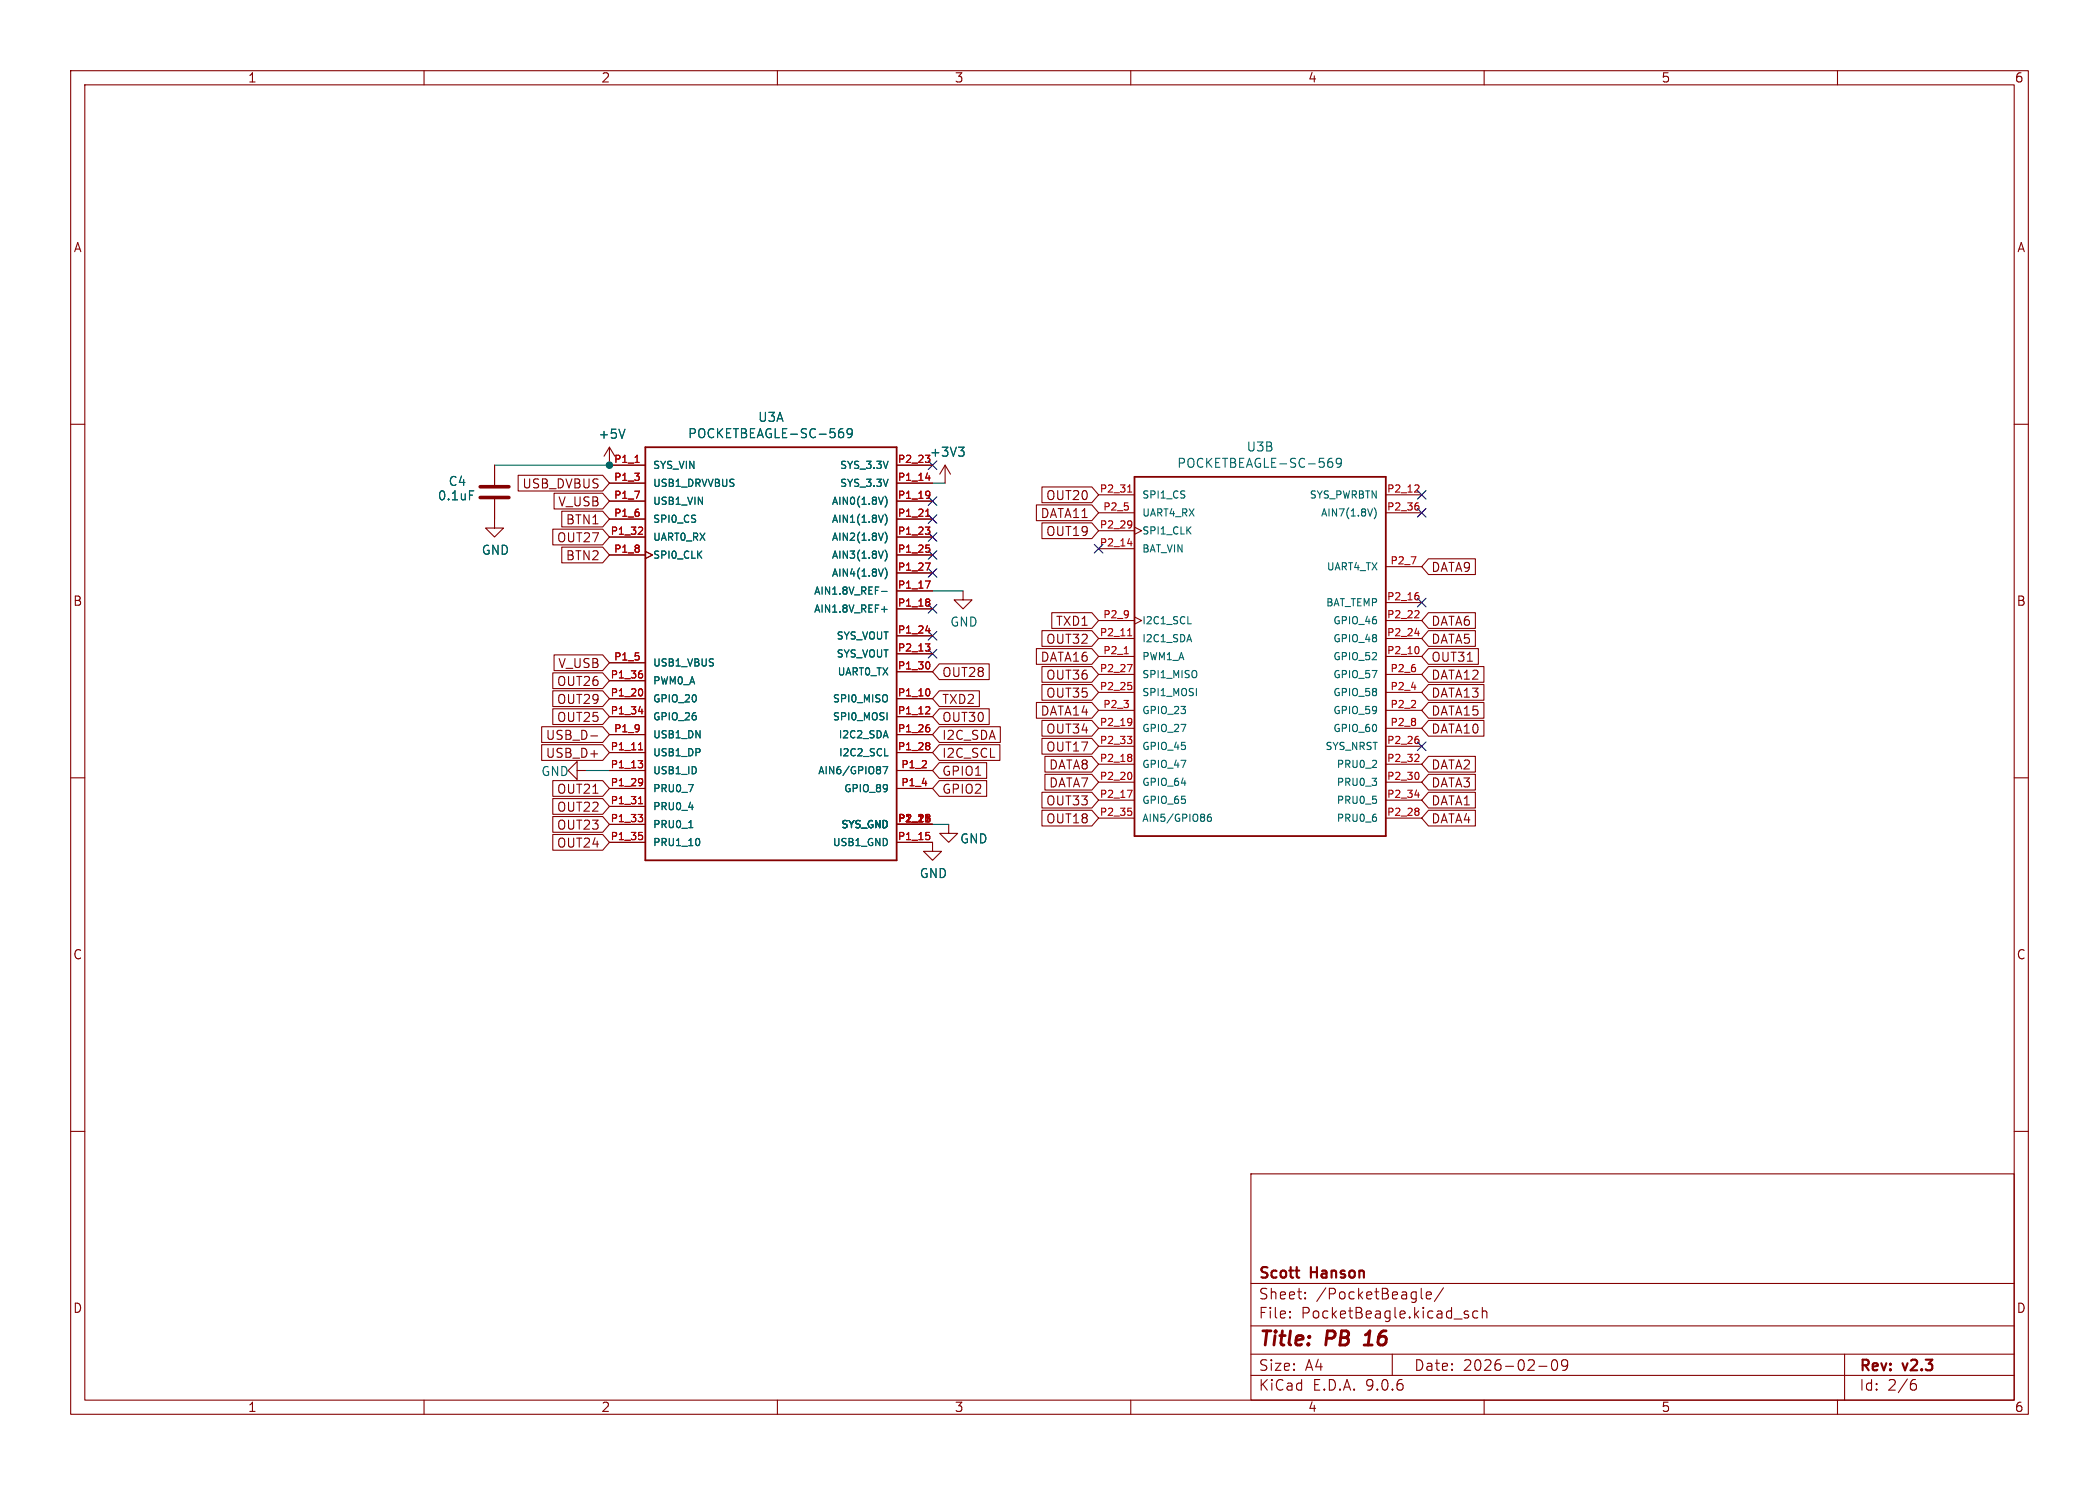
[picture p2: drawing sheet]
<svg xmlns="http://www.w3.org/2000/svg" width="297mm" height="210mm" viewBox="0 0 297 210" stroke-linecap="round" stroke-linejoin="round" font-family="sans-serif">
<g fill="none" stroke="#840000" stroke-width=".15">
<path d="M10 10h277v190h-277zM12 12h273v186h-273zM60 10v2M110 10v2M160 10v2M210 10v2M260 10v2M10 60h2M70 70.6v4.1h1.2l-1.2 1.2-1.3-1.2h1.3M70 65.8v2.8M73.3 67.2h12l.9 1.1-.9 1.1h-12zM78.2 74.8h7.1l.9 1.1-.9 1.2h-7.1z"/>
<path d="M78.4 69.8h6.9l.9 1.1-.9 1.1h-6.9zM79.5 77.4h5.8l.9 1.1-.9 1.1h-5.8zM79.5 72.3h5.8l.9 1.1-.9 1.1h-5.8zM86.2 63.2v2.6h5.1M86.2 68.3h5.1M86.2 70.9h5.1M86.2 73.4h5.1M86.2 75.9h5.1M86.2 78.5h5.1M86.2 63.2l-.7 1.3M86.2 63.2l.8 1.3M91.3 78l1 .5-1 .5"/>
<path d="M126.9 65.8h5.1M126.9 68.3h5.1M126.9 70.9h5.1M126.9 73.4h5.1M126.9 75.9h5.1M126.9 78.5h5.1M133.7 65.8l-.7 1.3M133.7 65.8l.8 1.3M133.7 65.8v2.5M146.6 71.4h7.9l.9 1.1-.9 1.1h-7.9zM147.4 73.9h7.1l.9 1.2-.9 1.1h-7.1zM147.4 68.9h7.1l.9 1.1-.9 1.1h-7.1z"/>
<path d="M155.4 70h5.1M155.4 72.5h5.1M155.4 75.1h5.1M155.4 77.6h5.1M160.5 74.5l1 .6-1 .5M196.1 70h5.1M196.1 72.5h5.1M202.1 79h6.7v2.2h-6.7l-.9-1.1zM285 60h2M78.2 95.2h7.1l.9 1.1-.9 1.1h-7.1zM78.2 97.7h7.1l.9 1.1-.9 1.1h-7.1zM78.4 92.6h6.9l.9 1.1-.9 1.1h-6.9z"/>
<path d="M86.2 93.7h5.1M86.2 96.3h5.1M86.2 98.8h5.1M126.9 98.8h5.1M126.9 81h5.1M126.9 83.6h5.1M126.9 86.1h5.1M126.9 89.9h5.1M126.9 92.5h5.1M126.9 95h5.1M132.9 93.9h7.1v2.2h-7.1l-.9-1.1zM132.9 97.7h5.7v2.2h-5.7l-.9-1.1z"/>
<path d="M136.3 83.6v1.2h1.2l-1.2 1.3-1.3-1.3h1.3M146.6 99.3h7.9l.9 1.2-.9 1.1h-7.9zM146.6 91.7h7.9l.9 1.1-.9 1.1h-7.9zM147.4 89.2h7.1l.9 1.1-.9 1.1h-7.1zM147.4 94.3h7.1l.9 1.1-.9 1.1h-7.1zM147.4 96.8h7.1l.9 1.1-.9 1.1h-7.1zM148.8 86.6h5.7l.9 1.2-.9 1.1h-5.7zM155.4 87.8h5.1M155.4 90.3h5.1M155.4 92.8h5.1M155.4 95.4h5.1M155.4 97.9h5.1"/>
<path d="M160.5 87.2l1 .6-1 .5M196.1 87.8h5.1M196.1 90.3h5.1M196.1 92.8h5.1M196.1 95.4h5.1M196.1 97.9h5.1M196.1 80.1h5.1M196.1 85.2h5.1M202.1 86.6h6.7v2.3h-6.7l-.9-1.1zM202.1 94.3h7.9v2.2h-7.9l-.9-1.1zM202.1 99.3h7.9v2.3h-7.9l-.9-1.1zM202.1 96.8h7.9v2.2h-7.9l-.9-1.1z"/>
<path d="M202.1 91.7h7.1v2.2h-7.1l-.9-1.1zM202.1 89.2h6.7v2.2h-6.7l-.9-1.1zM10 110h2M76.6 105.3h8.7l.9 1.1-.9 1.1h-8.7zM76.6 102.8h8.7l.9 1.1-.9 1.1h-8.7zM78.2 118h7.1l.9 1.1-.9 1.1h-7.1zM78.2 100.2h7.1l.9 1.1-.9 1.2h-7.1zM78.2 112.9h7.1l.9 1.1-.9 1.2h-7.1zM78.2 110.4h7.1l.9 1.1-.9 1.1h-7.1zM78.2 115.5h7.1l.9 1.1-.9 1.1h-7.1zM81.7 109v-1.3l-1.3 1.3 1.3 1.2v-1.2h1.2M83.6 104.1h1"/>
<path d="M86.2 101.3h5.1M86.2 103.9h5.1M86.2 106.4h5.1M86.2 109h5.1M86.2 111.5h5.1M86.2 114h5.1M86.2 116.6h5.1M86.2 119.1h5.1M126.9 119.1h5.1v1.3h1.2l-1.2 1.3-1.3-1.3h1.3M126.9 101.3h5.1M126.9 103.9h5.1M126.9 106.4h5.1"/>
<path d="M126.9 109h5.1M126.9 111.5h5.1M126.9 116.6h5.1M132.9 100.2h7.1v2.3h-7.1l-.9-1.2zM132.9 110.4h6.7v2.2h-6.7l-.9-1.1zM132.9 102.8h8.6v2.2h-8.6l-.9-1.1zM132.9 105.3h8.6v2.2h-8.6l-.9-1.1zM132.9 107.9h6.7v2.2h-6.7l-.9-1.1zM134.2 116.6v1.3h1.3l-1.3 1.2-1.2-1.2h1.2M147.4 112h7.1l.9 1.2-.9 1.1h-7.1zM147.4 104.4h7.1l.9 1.1-.9 1.1h-7.1zM147.4 114.6h7.1l.9 1.1-.9 1.1h-7.1z"/>
<path d="M147.4 101.9h7.1l.9 1.1-.9 1.1h-7.1zM147.9 109.5h6.6l.9 1.1-.9 1.1h-6.6zM147.9 107h6.6l.9 1.1-.9 1.1h-6.6zM155.4 100.5h5.1M155.4 103h5.1M155.4 105.5h5.1M155.4 108.1h5.1M155.4 110.6h5.1M155.4 113.2h5.1M155.4 115.7h5.1M196.1 100.5h5.1M196.1 103h5.1"/>
<path d="M196.1 105.5h5.1M196.1 108.1h5.1M196.1 110.6h5.1M196.1 113.2h5.1M196.1 115.7h5.1M202.1 109.5h6.7v2.2h-6.7l-.9-1.1zM202.1 112h6.7v2.3h-6.7l-.9-1.1zM202.1 114.6h6.7v2.2h-6.7l-.9-1.1zM202.1 107h6.7v2.2h-6.7l-.9-1.1zM202.1 101.9h7.9v2.2h-7.9l-.9-1.1zM285 110h2M10 160h2"/>
<path d="M177 166h108v32h-108zM285 160h2M60 198v2M110 198v2M160 198v2M177 194.5h108M177 191.5h108M177 187.5h108M177 181.5h108M182.5 186.3h.1l-.1 .1M182.5 186.3v.1M182.5 185.5v.1"/>
<path d="M182.5 185.5h.1l-.1 .1M184.7 183.6v.1M184.7 183.6h-.1l.1 .1M184.7 182.8v.1M184.7 182.8h-.1l.1 .1M197 191.5v3M201.1 182.2v1.3l.2 .2M201.8 183.2l.7-.1v-.3l-.5-.1-.2 .2 .1 .7 .1 .1 .5-.1M204.2 182.1l-1.2 2M207.4 185.9l.3 .1 .1 .2-.2 .2h-.3M207.4 185.4l.3 .1M209.1 185.5l-.4-.1-.3 .3v.4l.1 .2 .2 .1 .4-.1"/>
<path d="M209.7 185.5a.37 .37 0 0 1 .7 .1v.8M209.7 184.9v1.5M210 198v2M217.7 193.2h1.2M219.7 192.4a.36 .36 0 0 1 .3-.1 .36 .36 0 0 1 .3 .3 .77 .77 0 0 1-.4 1.2 .91 .91 0 0 1-.2-1.4zM221.8 192.9l-.3 .3h-.3l-.2-.3v-.3l.1-.2 .4-.1 .2 .1a.99 .99 0 0 1-.3 1.4h-.3M260 198v2M261 191.5v6.5M270.6 195.7h.4l.2 .3-.1 .5-.2 .1h-.3M271 195.1l-.4 .1"/>
</g>
<path d="M193 190.2h1.2M193.6 188.5l-.4 .3" fill="none" stroke="#840000" stroke-width=".4"/>
<path d="M91.3 63.2h35.6v58.5h-35.6zM160.5 67.4h35.6v50.8h-35.6z" fill="none" stroke="#840000" stroke-width=".25"/>
<g fill="none" stroke="#a90000" stroke-width=".15">
<path d="M89.9 65.4h.5M90.7 74.5l.2 .2v.3l-.6 .6h.6M130.9 74.5h.7l-.4 .4M130.9 79.6h.7l-.4 1M131 67.6h.6M131 73h.6M131 77.1h.5M131.2 72.1l.1-.1v1M131.4 77.5l.2 .2v.2l-.2 .2M131.4 69.5l.1 .1a.86 .86 0 0 1-.1 .8M131.5 75l.1 .1-.1 .4M131.6 69.9l-.2 .2"/>
<path d="M159.6 69.6h.5M159.6 76.9h.6M159.8 68.7l.1-.1v1M159.9 73.7l.2 .1a.86 .86 0 0 1-.1 .8M160.1 74.1l-.2 .2M200.6 68.6l.2 .2-.1 .2-.5 .6h.6M200.7 71.6l.1 .1-.1 .4M90.8 95.3l.1 .1-.1 .4M90.8 97.5l.1 .3-.1 .5M130.9 82.2h.7l-.4 1M130.9 91.1h.7l-.4 .3M131 89.2h.6"/>
<path d="M131.4 99.9l.2 .2-.1 .3-.6 .6h.7M131.5 84.8l.1 .1-.1 .2M131.5 85.2l.1 .1-.1 .4M131.5 91.5l.1 .1-.1 .4M131.5 93.7l.1 .3-.1 .5M131.5 97.5l.1 .3-.1 .5M159.1 92.5h.6M159.5 94h.7l-.4 1M159.6 89.9h.5M159.6 96.5h.5M159.8 89l.1-.1v1M159.9 96.9l.2 .2v.2l-.2 .2"/>
<path d="M200.2 89.6h.6M200.6 86.4l.2 .1-.1 .3-.5 .6h.6M200.7 84.3l.1 .1-.1 .4M200.7 91.5l.1 .3-.1 .6M90.3 107.6h.6l-.3 .4M90.3 115.2h.6l-.3 .4M90.3 100.6h.7M90.3 106h.6M90.3 113.7h.6M90.4 117.7h.5M90.5 105.2l.1-.2v1M90.5 112.8l.1-.2v1.1"/>
<path d="M90.7 110.1l.2 .1a.86 .86 0 0 1-.1 .8M90.7 118.1l.2 .2v.2l-.2 .2M90.8 108l.1 .1-.1 .4M90.8 115.6l.1 .2-.1 .4M90.9 110.5l-.2 .2M131 115.2h.5M131 117.7h.5M131.4 118.1l.2 .2v.2l-.2 .2M131.5 102.9l.1 .2-.1 .4M131.5 105.1l.1 .1-.1 .2M131.5 105.5l.1 .2-.1 .3M131.5 115.2l.1 .2-.1 .2-.6 .6h.7"/>
<path d="M131.5 115.6l.1 .2-.1 .4M159.5 104.1h.6l-.3 .4M159.5 111.8h.7l-.4 1M159.6 114.3h.5M159.9 101.6l.2 .1a.86 .86 0 0 1-.1 .8M159.9 114.7l.2 .2v.2l-.2 .2M160 104.6l.1 .1-.1 .4M160 106.7l.1 .2-.1 .2M160 107.2l.1 .1-.1 .3M160 109.3l.1 .3-.1 .5M160.1 102l-.2 .2M200.2 112.4h.6"/>
<path d="M200.6 106.7l.2 .2-.1 .2-.5 .6h.6M200.7 104.6l.1 .1-.1 .4M200.7 109.3l.1 .3-.1 .5M200.7 114.3l.1 .2-.1 .2M200.7 114.8l.1 .1-.1 .4"/>
</g>
<g fill="none" stroke="#006464" stroke-width=".15">
<path d="M66.4 69.4h.6M88.4 60.7l-.4 1.3M118.7 61.2l.4-.1 .3 .3v.3l-.1 .1-.4 .1-.2-.1M119.3 60.6a.45 .45 0 0 0-.6 .3M120.6 61.2l-.3 .2h-.3l-.1-.2v-.3l.1-.2 .3-.1 .2 .1a.84 .84 0 0 1-.3 1.2h-.2M125 70.3l-.4 1M125 72.9l-.4 1M125 75.4l-.4 1M125 77.9l-.4 1M125.2 70.2a1.17 1.17 0 0 1 0 1.5M125.2 72.7a1.17 1.17 0 0 1 0 1.6M125.2 75.2a1.17 1.17 0 0 1 0 1.6"/>
<path d="M125.2 77.8a1.17 1.17 0 0 1 0 1.5M135.6 63.2h.8l-.4 .5M136.2 63.7l.2 .3v.3l-.2 .2M187.9 65.4l.4-.1 .3 .2v.3l-.1 .2-.4 .1-.2-.1M188.5 64.8a.45 .45 0 0 0-.6 .3M189.8 65.4l-.2 .2h-.3l-.2-.2v-.3l.1-.2 .4-.1 .1 .1a.84 .84 0 0 1-.3 1.2h-.2M194.2 72l-.3 1M194.4 71.8a1.17 1.17 0 0 1 0 1.6M124.7 83.6h.8M124.7 86.2h.8M125 80.5l-.4 1M125.2 80.3a1.17 1.17 0 0 1 0 1.6"/>
<path d="M168.1 88.2h.5M97.5 117h.5M98.9 118.6l.1 .4-.1 .5M124.9 108.4h.7l-.4 1M125.2 106.9h.5M171.3 115.1l-.3 .1a.68 .68 0 0 0 0 1l.4-.1v-.4l-.2-.2-.3 .1-.1 .1"/>
</g>
<path d="M67.9 68.8h4.1M67.9 70.4h4.1" fill="none" stroke="#840000" stroke-width=".51"/>
<path d="M70 65.8h16.2M132 68.3h1.7M132 83.6h4.3M82.9 109h3.3M132 116.6h2.2" fill="none" stroke="#009600" stroke-width=".15"/>
<g fill="none" stroke="#000084" stroke-width=".15">
<path d="M131.3 72.8l1.3 1.2M131.3 77.9l1.3 1.2M131.3 75.3l1.3 1.3M131.3 65.2l1.3 1.2M131.3 70.3l1.3 1.2M132.6 72.8l-1.3 1.2M132.6 77.9l-1.3 1.2M132.6 75.3l-1.3 1.3M132.6 65.2l-1.3 1.2M132.6 70.3l-1.3 1.2M154.8 77l1.3 1.2M156.1 77l-1.3 1.2"/>
<path d="M200.6 71.9l1.2 1.2M200.6 69.4l1.2 1.2M201.8 71.9l-1.2 1.2M201.8 69.4l-1.2 1.2M131.3 80.4l1.3 1.2M131.3 89.3l1.3 1.2M131.3 91.8l1.3 1.3M131.3 85.5l1.3 1.2M132.6 80.4l-1.3 1.2M132.6 89.3l-1.3 1.2M132.6 91.8l-1.3 1.3M132.6 85.5l-1.3 1.2"/>
<path d="M200.6 84.6l1.2 1.2M201.8 84.6l-1.2 1.2M200.6 104.9l1.2 1.2M201.8 104.9l-1.2 1.2"/>
</g>
<circle cx="86.2" cy="65.8" r=".46" fill="#009600" stroke="#009600" stroke-width=".15"/>
<g font-size="2.8" fill="#840000">
<text x="178" y="190.9">Title:</text>
<text x="187.7" y="190.9">PB</text>
<text x="194" y="190.9">16</text>
</g>
<g font-size="2.1" fill="#840000">
<text x="178" y="184">Sheet:</text>
<text x="178" y="181.2">Scott</text>
<text x="185.5" y="181.2">Hanson</text>
<text x="186.2" y="184">/PocketBeagle/</text>
<text x="178" y="186.7">File:</text>
<text x="184.1" y="186.7">PocketBeagle.kicad_sch</text>
<text x="178" y="196.9">KiCad</text>
<text x="178" y="194.1">Size:</text>
<text x="184.7" y="194.1">A4</text>
<text x="185.7" y="196.9">E.D.A.</text>
<text x="193.3" y="196.9">9.0.6</text>
<text x="200" y="194.1">Date:</text>
<text x="207" y="194.1">2026-02-09</text>
<text x="263" y="194.3">Rev:</text>
<text x="263" y="196.9">Id:</text>
<text x="267.1" y="196.9">2/6</text>
<text x="269.4" y="194.3">v2.3</text>
</g>
<g font-size="1.8" fill="#840000">
<text x="35" y="11.9">1</text>
<text x="85" y="11.9">2</text>
<text x="135" y="11.9">3</text>
<text x="185" y="11.9">4</text>
<text x="235" y="11.9">5</text>
<text x="285" y="11.9">6</text>
<text x="10.3" y="35.9">A</text>
<text x="285.3" y="35.9">A</text>
<text x="73.8" y="69.3">USB_DVBUS</text>
<text x="78.9" y="71.8">V_USB</text>
<text x="147.9" y="70.9">OUT20</text>
<text x="78.7" y="76.9">OUT27</text>
<text x="80" y="74.4">BTN1</text>
<text x="147.1" y="73.5">DATA11</text>
<text x="147.9" y="76">OUT19</text>
<text x="80" y="79.4">BTN2</text>
<text x="202.4" y="81.1">DATA9</text>
<text x="10.3" y="85.9">B</text>
<text x="149.3" y="88.7">TXD1</text>
<text x="202.4" y="88.7">DATA6</text>
<text x="285.3" y="85.9">B</text>
<text x="78.9" y="94.7">V_USB</text>
<text x="133.2" y="96">OUT28</text>
<text x="147.1" y="93.8">DATA16</text>
<text x="147.9" y="91.3">OUT32</text>
<text x="202.4" y="93.8">OUT31</text>
<text x="202.4" y="91.3">DATA5</text>
<text x="78.7" y="97.2">OUT26</text>
<text x="78.7" y="99.8">OUT29</text>
<text x="133.2" y="99.8">TXD2</text>
<text x="147.1" y="101.4">DATA14</text>
<text x="147.9" y="96.3">OUT36</text>
<text x="147.9" y="98.9">OUT35</text>
<text x="202.4" y="96.3">DATA12</text>
<text x="202.4" y="101.4">DATA15</text>
<text x="202.4" y="98.9">DATA13</text>
<text x="77.1" y="107.4">USB_D+</text>
<text x="77.1" y="104.8">USB_D-</text>
<text x="78.7" y="102.3">OUT25</text>
<text x="133.2" y="102.3">OUT30</text>
<text x="133.2" y="104.8">I2C_SDA</text>
<text x="133.2" y="107.4">I2C_SCL</text>
<text x="147.9" y="106.5">OUT17</text>
<text x="147.9" y="104">OUT34</text>
<text x="202.4" y="104">DATA10</text>
<text x="78.7" y="112.5">OUT21</text>
<text x="133.2" y="112.5">GPIO2</text>
<text x="133.2" y="109.9">GPIO1</text>
<text x="148.4" y="111.6">DATA7</text>
<text x="148.4" y="109">DATA8</text>
<text x="202.4" y="111.6">DATA3</text>
<text x="202.4" y="109">DATA2</text>
<text x="78.7" y="115">OUT22</text>
<text x="78.7" y="117.5">OUT23</text>
<text x="147.9" y="114.1">OUT33</text>
<text x="147.9" y="116.7">OUT18</text>
<text x="202.4" y="114.1">DATA1</text>
<text x="202.4" y="116.7">DATA4</text>
<text x="78.7" y="120.1">OUT24</text>
<text x="10.3" y="135.9">C</text>
<text x="285.3" y="135.9">C</text>
<text x="10.3" y="185.9">D</text>
<text x="285.3" y="185.9">D</text>
<text x="35" y="199.9">1</text>
<text x="85" y="199.9">2</text>
<text x="135" y="199.9">3</text>
<text x="185" y="199.9">4</text>
<text x="235" y="199.9">5</text>
<text x="285" y="199.9">6</text>
</g>
<g font-size="1.8" fill="#006464">
<text x="107.2" y="59.9">U3A</text>
<text x="84.6" y="62.3">+5V</text>
<text x="97.3" y="62.2">POCKETBEAGLE-SC-569</text>
<text x="176.3" y="64.1">U3B</text>
<text x="61.9" y="71">0.1uF</text>
<text x="63.4" y="68.9">C4</text>
<text x="166.5" y="66.4">POCKETBEAGLE-SC-569</text>
<text x="68.1" y="78.7">GND</text>
<text x="134.4" y="88.8">GND</text>
<text x="76.5" y="110">GND</text>
<text x="135.8" y="119.5">GND</text>
<text x="130" y="124.4">GND</text>
</g>
<text font-size="1.8" fill="#a90000" x="131.5" y="64.8">+3V3</text>
<g font-size="1.4" fill="#a90000">
<text x="86.8" y="65.5">P1_1</text>
<text x="126.9" y="65.5">P2_23</text>
<text x="86.8" y="68.1">P1_3</text>
<text x="86.8" y="70.6">P1_7</text>
<text x="126.9" y="68.1">P1_14</text>
<text x="126.9" y="70.6">P1_19</text>
<text x="155.5" y="69.7">P2_31</text>
<text x="196.2" y="69.7">P2_12</text>
<text x="86.3" y="75.7">P1_32</text>
<text x="86.8" y="73.2">P1_6</text>
<text x="126.9" y="73.2">P1_21</text>
<text x="126.9" y="75.7">P1_23</text>
<text x="155.5" y="74.8">P2_29</text>
<text x="155.5" y="77.3">P2_14</text>
<text x="156" y="72.3">P2_5</text>
<text x="196.2" y="72.3">P2_36</text>
<text x="86.8" y="78.2">P1_8</text>
<text x="126.9" y="78.2">P1_25</text>
<text x="126.9" y="80.8">P1_27</text>
<text x="126.9" y="83.3">P1_17</text>
<text x="196.6" y="79.9">P2_7</text>
<text x="126.9" y="85.9">P1_18</text>
<text x="126.9" y="89.7">P1_24</text>
<text x="156" y="87.5">P2_9</text>
<text x="196.2" y="85">P2_16</text>
<text x="196.2" y="87.5">P2_22</text>
<text x="86.8" y="93.5">P1_5</text>
<text x="126.9" y="92.2">P2_13</text>
<text x="126.9" y="94.7">P1_30</text>
<text x="155.5" y="90">P2_11</text>
<text x="155.5" y="95.1">P2_27</text>
<text x="156" y="92.6">P2_1</text>
<text x="196.2" y="90">P2_24</text>
<text x="196.2" y="92.6">P2_10</text>
<text x="196.6" y="95.1">P2_6</text>
<text x="86.3" y="96">P1_36</text>
<text x="86.3" y="98.6">P1_20</text>
<text x="86.3" y="101.1">P1_34</text>
<text x="126.9" y="98.6">P1_10</text>
<text x="126.9" y="101.1">P1_12</text>
<text x="155.5" y="97.7">P2_25</text>
<text x="156" y="100.2">P2_3</text>
<text x="196.6" y="97.7">P2_4</text>
<text x="196.6" y="100.2">P2_2</text>
<text x="86.3" y="106.2">P1_11</text>
<text x="86.8" y="103.6">P1_9</text>
<text x="126.9" y="103.6">P1_26</text>
<text x="126.9" y="106.2">P1_28</text>
<text x="155.5" y="102.7">P2_19</text>
<text x="155.5" y="105.3">P2_33</text>
<text x="155.5" y="107.8">P2_18</text>
<text x="196.2" y="105.3">P2_26</text>
<text x="196.2" y="107.8">P2_32</text>
<text x="196.6" y="102.7">P2_8</text>
<text x="86.3" y="108.7">P1_13</text>
<text x="86.3" y="111.3">P1_29</text>
<text x="86.3" y="113.8">P1_31</text>
<text x="127.4" y="108.7">P1_2</text>
<text x="127.4" y="111.3">P1_4</text>
<text x="155.5" y="110.4">P2_20</text>
<text x="155.5" y="112.9">P2_17</text>
<text x="196.2" y="110.4">P2_30</text>
<text x="196.2" y="112.9">P2_34</text>
<text x="86.3" y="116.3">P1_33</text>
<text x="86.3" y="118.9">P1_35</text>
<text x="126.9" y="116.3">P1_16</text>
<text x="126.9" y="116.3">P2_15</text>
<text x="126.9" y="118.9">P1_15</text>
<text x="129.5" y="116.3">22</text>
<text x="129.5" y="116.3">21</text>
<text x="155.5" y="115.4">P2_35</text>
<text x="196.2" y="115.4">P2_28</text>
</g>
<g font-size="1.4" fill="#006464">
<text x="92.3" y="66.5">SYS_VIN</text>
<text x="92.3" y="69.1">USB1_DRVVBUS</text>
<text x="92.3" y="71.6">USB1_VIN</text>
<text x="117.6" y="71.6">AIN0(1.8V)</text>
<text x="118.7" y="66.5">SYS_3.3V</text>
<text x="118.7" y="69.1">SYS_3.3V</text>
<text x="161.5" y="70.7">SPI1_CS</text>
<text x="185.2" y="70.7">SYS_PWRBTN</text>
<text x="92.3" y="74.1">SPI0_CS</text>
<text x="92.3" y="76.7">UART0_RX</text>
<text x="117.6" y="74.1">AIN1(1.8V)</text>
<text x="117.6" y="76.7">AIN2(1.8V)</text>
<text x="161.5" y="73.3">UART4_RX</text>
<text x="161.5" y="75.8">SPI1_CLK</text>
<text x="186.8" y="73.3">AIN7(1.8V)</text>
<text x="92.3" y="79.2">SPI0_CLK</text>
<text x="117.6" y="79.2">AIN3(1.8V)</text>
<text x="117.6" y="81.8">AIN4(1.8V)</text>
<text x="161.5" y="78.3">BAT_VIN</text>
<text x="187.6" y="80.9">UART4_TX</text>
<text x="115.1" y="84.3">AIN1.8V_REF-</text>
<text x="115.1" y="86.8">AIN1.8V_REF+</text>
<text x="161.5" y="88.5">I2C1_SCL</text>
<text x="187.5" y="86">BAT_TEMP</text>
<text x="188.5" y="88.5">GPIO_46</text>
<text x="92.3" y="94.5">USB1_VBUS</text>
<text x="118.2" y="90.7">SYS_VOUT</text>
<text x="118.2" y="93.2">SYS_VOUT</text>
<text x="118.4" y="95.7">UART0_TX</text>
<text x="161.5" y="91">I2C1_SDA</text>
<text x="161.5" y="93.6">PWM1_A</text>
<text x="188.5" y="91">GPIO_48</text>
<text x="188.5" y="93.6">GPIO_52</text>
<text x="92.3" y="97">PWM0_A</text>
<text x="92.3" y="99.5">GPIO_20</text>
<text x="117.7" y="99.5">SPI0_MISO</text>
<text x="161.5" y="96.1">SPI1_MISO</text>
<text x="161.5" y="98.7">SPI1_MOSI</text>
<text x="161.5" y="101.2">GPIO_23</text>
<text x="188.5" y="96.1">GPIO_57</text>
<text x="188.5" y="98.7">GPIO_58</text>
<text x="188.5" y="101.2">GPIO_59</text>
<text x="92.3" y="102.1">GPIO_26</text>
<text x="92.3" y="104.6">USB1_DN</text>
<text x="92.3" y="107.2">USB1_DP</text>
<text x="117.7" y="102.1">SPI0_MOSI</text>
<text x="118.5" y="104.6">I2C2_SDA</text>
<text x="118.6" y="107.2">I2C2_SCL</text>
<text x="161.5" y="103.7">GPIO_27</text>
<text x="161.5" y="106.3">GPIO_45</text>
<text x="187.4" y="106.3">SYS_NRST</text>
<text x="188.5" y="103.7">GPIO_60</text>
<text x="92.3" y="109.7">USB1_ID</text>
<text x="92.3" y="112.2">PRU0_7</text>
<text x="115.6" y="109.7">AIN6/GPIO87</text>
<text x="119.3" y="112.2">GPIO_89</text>
<text x="161.5" y="108.8">GPIO_47</text>
<text x="161.5" y="111.4">GPIO_64</text>
<text x="161.5" y="113.9">GPIO_65</text>
<text x="189" y="108.8">PRU0_2</text>
<text x="189" y="111.4">PRU0_3</text>
<text x="189" y="113.9">PRU0_5</text>
<text x="92.3" y="114.8">PRU0_4</text>
<text x="92.3" y="117.3">PRU0_1</text>
<text x="92.3" y="119.9">PRU1_10</text>
<text x="117.7" y="119.9">USB1_GND</text>
<text x="118.9" y="117.3">SYS_GND</text>
<text x="161.5" y="116.4">AIN5/GPIO86</text>
<text x="189" y="116.4">PRU0_6</text>
</g>
</svg>
